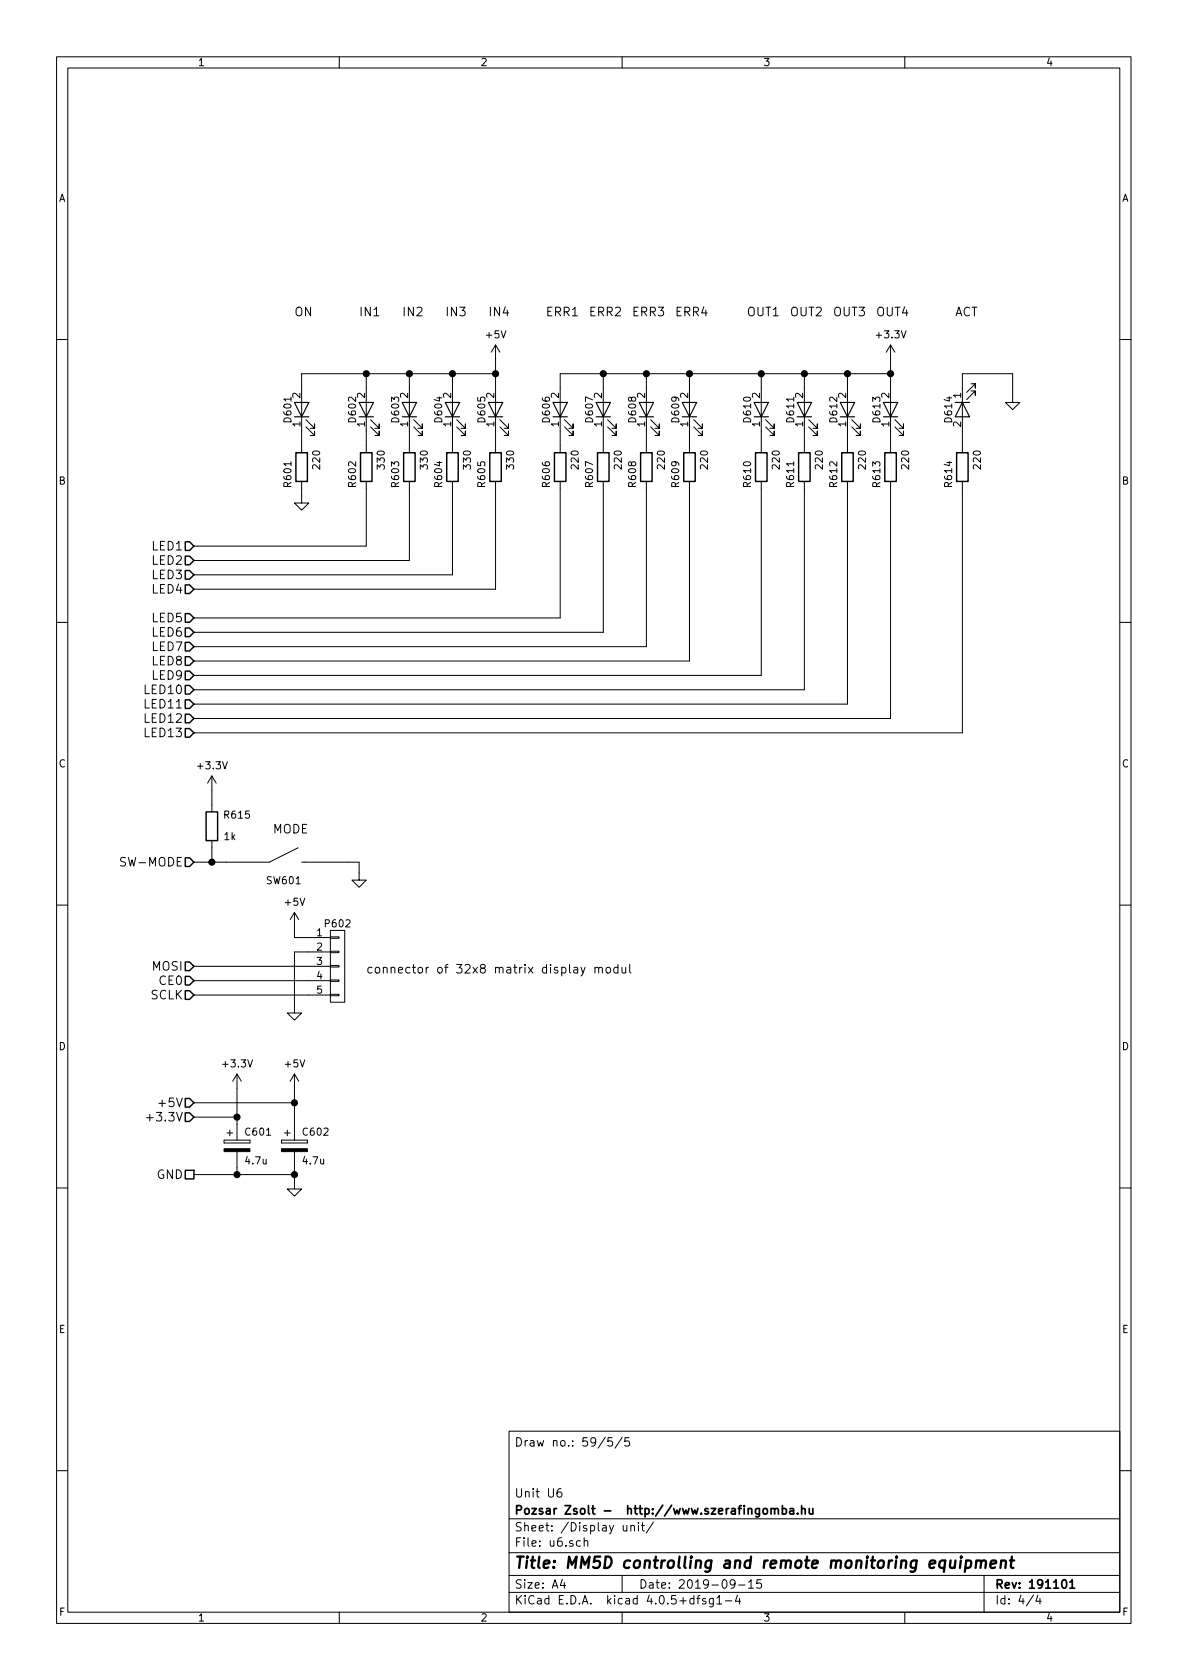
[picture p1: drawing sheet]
<svg xmlns="http://www.w3.org/2000/svg" width="210mm" height="297mm" viewBox="0 0 210 297" stroke-linecap="round" stroke-linejoin="round" font-family="sans-serif">
<g fill="none" stroke="#000" stroke-width=".18">
<path d="M10 10h190v277h-190zM12 12h186v273.1h-186zM60 10v2M110 10v2M160 10v2M10 60h2M54.1 75.5l1.5 1.5v-.8v.8h-.7M54.1 74.2l1.5 1.5v-.7v.7h-.7M64.8 66.1v13.9M65.5 75.5l1.6 1.5v-.8v.8h-.8M65.5 74.2l1.6 1.5v-.7v.7h-.8M72.4 66.1v13.9"/>
<path d="M73.2 75.5l1.5 1.5v-.8v.8h-.8M73.2 74.2l1.5 1.5v-.7v.7h-.8M80 66.1v13.9M80.8 75.5l1.5 1.5v-.8v.8h-.8M80.8 74.2l1.5 1.5v-.7v.7h-.8M87.6 61v19M87.6 66.1h-34.3v13.9M87.6 61l-.7 1.3M87.6 61l.8 1.3M88.4 75.5l1.5 1.5v-.8v.8h-.7M88.4 74.2l1.5 1.5v-.7v.7h-.7M99.8 75.5l1.5 1.5v-.8v.8h-.7"/>
<path d="M99.8 74.2l1.5 1.5v-.7v.7h-.7M106.7 66.1v13.9M107.4 75.5l1.6 1.5v-.8v.8h-.8M107.4 74.2l1.6 1.5v-.7v.7h-.8M114.3 66.1v13.9M115.1 75.5l1.5 1.5v-.8v.8h-.8M115.1 74.2l1.5 1.5v-.7v.7h-.8M121.9 66.1v13.9M122.7 75.5l1.5 1.5v-.8v.8h-.8M122.7 74.2l1.5 1.5v-.7v.7h-.8M134.6 66.1v13.9M135.4 75.5l1.5 1.5v-.8v.8h-.8"/>
<path d="M135.4 74.2l1.5 1.5v-.7v.7h-.8M142.2 66.1v13.9M143 75.5l1.5 1.5v-.8v.8h-.7M143 74.2l1.5 1.5v-.7v.7h-.7M149.9 66.1v13.9M150.6 75.5l1.5 1.5v-.8v.8h-.7M150.6 74.2l1.5 1.5v-.7v.7h-.7M157.5 66.1h-58.4v13.9M157.5 61v19M157.5 61l-.8 1.3M157.5 61l.7 1.3M158.2 75.5l1.6 1.5v-.8v.8h-.8"/>
<path d="M158.2 74.2l1.6 1.5v-.7v.7h-.8M171.7 67.9h.8v.7v-.7l-1.6 1.5M171.7 69.1h.8v.8v-.8l-1.6 1.5M179.1 71.2h-1.3l1.3 1.2 1.2-1.2h-1.2v-5.1h-8.9v13.9M198 60h2M53.3 85.1v3.8h1.3l-1.3 1.3-1.2-1.3h1.2M64.8 85.1v11.5h-30.5M72.4 85.1v14h-38.1M80 85.1v16.5h-45.7M87.6 85.1v19.1h-53.3M99.1 85.1v24.2h-64.8M106.7 85.1v26.7h-72.4"/>
<path d="M114.3 85.1v29.2h-80M121.9 85.1v31.8h-87.6M134.6 85.1v34.3h-100.3M142.2 85.1v36.9h-107.9M149.9 85.1v39.4h-115.6M157.5 85.1v41.9h-123.2M170.2 85.1v44.5h-135.9M10 110h2M198 110h2M37.5 137.2v6.3M37.5 137.2l-.8 1.3M37.5 137.2l.7 1.3"/>
<path d="M37.5 148.6v3.8M52.7 149.9l-5.1 2.5h-13.3M53.3 152.4h.7zM54 152.4h9.5v3.2h1.3l-1.3 1.3-1.3-1.3h1.3M10 160h2M34.3 170.9h24.1M34.3 173.4h24.1M34.3 175.9h24.1M52.1 161.3v4.5h6.3M52.1 161.3l-.8 1.3M52.1 161.3l.7 1.3M58.4 175.8h1.5v.3h-1.5z"/>
<path d="M58.4 173.3h1.5v.2h-1.5zM58.4 170.7h1.5v.3h-1.5zM58.4 168.2h1.5v.2h-1.5zM58.4 165.6h1.5v.3h-1.5zM58.4 164.5h2.6v12.7h-2.6zM58.4 168.3h-6.3v10.8h1.2l-1.2 1.3-1.3-1.3h1.3M102.7 171l.4 1M103.5 171l-.6 1.4-.2 .2M105.2 171.2l.1-.1a.36 .36 0 0 1 .6 .2v.7M105.2 171v1M105.9 171.3a.35 .35 0 0 1 .3-.3 .35 .35 0 0 1 .3 .3v.7M107.2 171.2l.3-.2 .4 .2 .1 .6-.2 .2h-.3l-.3-.1z"/>
<path d="M109.3 171.1a.48 .48 0 0 0-.7 .1v.7a.48 .48 0 0 0 .7 .1M109.3 170.5v1.5M110 171v.8a.38 .38 0 0 0 .6 .1M110.6 171v1M111.4 170.5v1.3l.2 .2M198 160h2M25.9 197.6h1.2M34.3 197.5h7.6M34.3 195h17.8M40.6 199.8v1M41.9 189.9v11.7M41.9 189.9l-.8 1.3"/>
<path d="M41.9 189.9l.8 1.3M50.8 199.8v1M52.1 189.9v11.7M52.1 189.9l-.8 1.3M52.1 189.9l.7 1.3M10 210h2M34.3 207.7h17.8M39.6 201.6v.5zM39.6 202.1h4.6zM39.6 201.6h4.6zM40.1 200.3h1M41.9 203.6v4.1"/>
<path d="M44.2 201.6v.5zM49.8 201.6v.5zM49.8 202.1h4.6zM49.8 201.6h4.6zM50.3 200.3h1M52.1 203.6v6.6h1.2l-1.2 1.3-1.3-1.3h1.3M54.4 201.6v.5zM198 210h2M90 253h108v32.1h-108zM107 254.1l-1.2 1.9M108.3 254.2h-.8v.7l.2-.1h.5l.1 .3v.5l-.2 .1-.6-.1M110 254.1l-1.2 1.9"/>
<path d="M111.3 254.2h-.8v.7l.2-.1h.5l.1 .3v.5l-.3 .1-.5-.1M10 260h2M90 278.5h108M90 274.5h108M90 268.5h108M99.2 263.2a.59 .59 0 0 0-.7 .6l.1 .8 .2 .1 .5-.1 .1-.5-.2-.3h-.4l-.3 .3M99.4 279.2l-.3 1.1h.9M99.8 279.8v1M102.6 272.5l-.4-.1-.3 .3 .1 .6 .2 .1 .4-.1M103.3 272.5l.2-.1 .4 .1v.9M103.3 271.9v1.5M110 278.5v3"/>
<path d="M110.2 269.7l.1 .9 .3 .1 .2-.1M110.8 269.7v1M111.6 269.8l.2-.1 .3 .1 .1 .9M111.6 269.7v1M112.9 269.2v.2M112.9 269.7v1M113.4 269.7h.6M113.6 269.2v1.3l.4 .2M115.5 269.1l-1.2 2M130 279.9l-.3 .3h-.3l-.3-.3v-.3l.2-.2 .4-.1 .2 .2a1.19 1.19 0 0 1-.2 1.2l-.4 .1M132.4 279.7l.4-.4v1.5M134.6 279.3h-.7l-.1 .7 .2-.1h.5l.2 .3-.1 .5-.2 .1-.6-.1"/>
<path d="M174 278.5v6.6M198 260h2M60 285.1v1.9M90 281.5h108M110 285.1v1.9M123.2 282.6h.6M123.8 282.1l-.4 .2v1.3M124.8 282.7a.37 .37 0 0 0-.6 .1l.1 .2 .5 .2 .1 .1-.3 .3-.4-.1M126.1 282.6v1.4l-.2 .1-.4-.1M126.1 282.7l-.4-.1-.3 .3 .1 .6 .2 .1 .4-.1M126.8 282.5l.4-.4v1.5M126.8 283.6h.8"/>
<path d="M128.3 283h1.1M130.4 282l-.4 1.1h1M130.6 280.2h1.1M130.8 282.6v1M132.4 280.8h.8M160 285.1v1.9M182.8 282l-1.3 2M183.5 282l-.3 1.1h.9M183.9 282.6v1"/>
</g>
<g fill="none" stroke="#000" stroke-width=".3">
<path d="M135 266.8l.2-.1 .4 .1 .1 .6-.1 .2-.4 .1-.2-.1zM136.3 266.8l.3-.1 .3 .1 .1 .9M136.3 266.7v1M137 266.9a.36 .36 0 0 1 .3-.2 .36 .36 0 0 1 .3 .2v.8M138.4 266.8l.4-.1 .3 .3-.2 .6h-.5M138.4 266.2v1.5M139.7 266.8h.6v.9M140.3 267.1h-.4l-.3 .2 .3 .4 .4-.1M141 267.6v.1M141.8 266.8l.2-.1 .3 .1 .1 .9M141.8 266.2v1.5M143.1 266.7l.1 .9 .3 .1 .2-.1"/>
<path d="M143.7 266.7v1M188 279.4l.1-.1a.81 .81 0 0 1 .6 .6 .81 .81 0 0 1-.3 .8l-.1 .1a.8 .8 0 0 1-.6-.6 .8 .8 0 0 1 .3-.8zM189.2 279.7l.4-.4v1.5M189.2 280.8h.8"/>
</g>
<path d="M169.9 275.9l-.2 1.3M170 275.2v.2l.1-.1-.1-.1v.2M170.9 276a.65 .65 0 0 1 .8 .1l-.1 .9a.67 .67 0 0 1-.9 .1M170.9 275.9l-.3 2M172.6 276.1a.52 .52 0 0 1 .9 .1l-.1 1M172.7 275.9l-.2 1.3M173.5 276.2a.52 .52 0 0 1 .8-.2l-.1 1.2M175.2 276.6l.9-.2v-.4l-.6-.1-.3 .3v.9l.2 .1 .5-.1M177 276.1a.52 .52 0 0 1 .9 .1l-.1 1M177.1 275.9l-.2 1.3M178.6 275.9h.7M178.9 275.2l-.2 1.7 .1 .2 .4 .1" fill="none" stroke="#000" stroke-width=".41"/>
<g fill="none" stroke="#000" stroke-width=".25">
<path d="M32.8 95.8h.7l.8 .8-.8 .7h-.7zM32.8 98.3h.7l.8 .8-.8 .8h-.7zM52.3 80h2.1v5.1h-2.1zM63.8 80h2v5.1h-2zM71.4 80h2v5.1h-2zM79 80h2v5.1h-2zM86.6 80h2v5.1h-2zM98 80h2.1v5.1h-2.1zM105.7 80h2v5.1h-2zM113.3 80h2v5.1h-2zM120.9 80h2v5.1h-2zM133.6 80h2v5.1h-2z"/>
<path d="M141.2 80h2.1v5.1h-2.1zM148.8 80h2.1v5.1h-2.1zM156.5 80h2v5.1h-2zM169.2 80h2v5.1h-2zM32.8 100.9h.7l.8 .7-.8 .8h-.7zM32.8 103.4h.7l.8 .8-.8 .7h-.7zM32.8 108.5h.7l.8 .8-.8 .7h-.7zM32.8 111h.7l.8 .8-.8 .8h-.7zM32.8 113.6h.7l.8 .7-.8 .8h-.7zM32.8 116.1h.7l.8 .8-.8 .7h-.7zM32.8 118.7h.7l.8 .7-.8 .8h-.7zM32.8 121.2h.7l.8 .8-.8 .7h-.7z"/>
<path d="M32.8 123.7h.7l.8 .8-.8 .8h-.7zM32.8 126.3h.7l.8 .7-.8 .8h-.7zM32.8 128.8h.7l.8 .8-.8 .7h-.7zM32.8 151.7h.7l.8 .7-.8 .8h-.7zM36.4 143.5h2.1v5.1h-2.1zM32.8 170.1h.7l.8 .8-.8 .7h-.7zM32.8 172.6h.7l.8 .8-.8 .8h-.7zM32.8 175.2h.7l.8 .7-.8 .8h-.7zM32.8 194.2h.7l.8 .8-.8 .7h-.7zM32.8 196.8h.7l.8 .7-.8 .8h-.7zM32.8 206.9h1.5v1.5h-1.5z"/>
</g>
<path d="M39.6 203.1h4.6v.5h-4.6zM49.8 203.1h4.6v.5h-4.6z" fill="#000" stroke="#000" stroke-width=".18"/>
<g fill="#000" stroke="#000" stroke-width=".25">
<circle cx="64.8" cy="66.1" r=".51"/>
<circle cx="72.4" cy="66.1" r=".51"/>
<circle cx="80" cy="66.1" r=".51"/>
<circle cx="87.6" cy="66.1" r=".51"/>
<circle cx="106.7" cy="66.1" r=".51"/>
<circle cx="114.3" cy="66.1" r=".51"/>
<circle cx="121.9" cy="66.1" r=".51"/>
<circle cx="134.6" cy="66.1" r=".51"/>
<circle cx="142.2" cy="66.1" r=".51"/>
<circle cx="149.9" cy="66.1" r=".51"/>
<circle cx="157.5" cy="66.1" r=".51"/>
<circle cx="37.5" cy="152.4" r=".51"/>
<circle cx="41.9" cy="197.5" r=".51"/>
<circle cx="52.1" cy="195" r=".51"/>
<circle cx="41.9" cy="207.7" r=".51"/>
<circle cx="52.1" cy="207.7" r=".51"/>
</g>
<g fill="none" stroke="#000" stroke-width=".2">
<path d="M52.1 71.2h2.5l-1.3 2.5zM52.1 73.7h2.5M63.5 71.2h2.5l-1.2 2.5zM63.5 73.7h2.5M71.1 71.2h2.6l-1.3 2.5zM71.1 73.7h2.6M78.7 71.2h2.6l-1.3 2.5zM78.7 73.7h2.6M86.4 71.2h2.5l-1.3 2.5zM86.4 73.7h2.5M97.8 71.2h2.5l-1.2 2.5zM97.8 73.7h2.5"/>
<path d="M105.4 71.2h2.5l-1.2 2.5zM105.4 73.7h2.5M113 71.2h2.6l-1.3 2.5zM113 73.7h2.6M120.6 71.2h2.6l-1.3 2.5zM120.6 73.7h2.6M133.3 71.2h2.6l-1.3 2.5zM133.3 73.7h2.6M141 71.2h2.5l-1.3 2.5zM141 73.7h2.5M148.6 71.2h2.5l-1.2 2.5zM148.6 73.7h2.5"/>
<path d="M156.2 71.2h2.5l-1.2 2.5zM156.2 73.7h2.5M168.9 71.2h2.5M170.2 71.2l1.2 2.5h-2.5z"/>
</g>
<text font-size="2.8" x="91" y="277.3">Title: MM5D controlling and remote monitoring equipment</text>
<g font-size="2.1">
<text x="52.1" y="55.9">ON</text>
<text x="63.5" y="55.9">IN1</text>
<text x="71.1" y="55.9">IN2</text>
<text x="78.7" y="55.9">IN3</text>
<text x="86.4" y="55.9">IN4</text>
<text x="96.5" y="55.9">ERR1</text>
<text x="104.1" y="55.9">ERR2</text>
<text x="111.8" y="55.9">ERR3</text>
<text x="119.4" y="55.9">ERR4</text>
<text x="132.1" y="55.9">OUT1</text>
<text x="139.7" y="55.9">OUT2</text>
<text x="147.3" y="55.9">OUT3</text>
<text x="154.9" y="55.9">OUT4</text>
<text x="168.9" y="55.9">ACT</text>
<text x="26.9" y="97.3">LED1</text>
<text x="26.9" y="99.9">LED2</text>
<text x="26.9" y="102.4">LED3</text>
<text x="26.9" y="104.9">LED4</text>
<text x="26.9" y="110">LED5</text>
<text x="26.9" y="112.6">LED6</text>
<text x="26.9" y="115.1">LED7</text>
<text x="26.9" y="117.6">LED8</text>
<text x="25.8" y="122.7">LED10</text>
<text x="25.8" y="125.3">LED11</text>
<text x="26.9" y="120.2">LED9</text>
<text x="25.8" y="127.8">LED12</text>
<text x="25.8" y="130.3">LED13</text>
<text x="48.3" y="147.4">MODE</text>
<text x="21.9" y="153.2">SW-MODE</text>
<text x="26.9" y="171.6">MOSI</text>
<text x="64.8" y="172.1">connector of 32x8 matrix display modul</text>
<text x="26.6" y="176.7">SCLK</text>
<text x="28.2" y="174.2">CE0</text>
<text x="28.5" y="195.7">+5V</text>
<text x="26.7" y="198.3">+3.3V</text>
<text x="27.6" y="208.4">GND</text>
<text x="91" y="255.8">Draw no.: 59/5/5</text>
<text x="91" y="267.8">Pozsar Zsolt - http://www.szerafingomba.hu</text>
<text x="91" y="264.8">Unit U6</text>
<text x="91" y="273.5">File: u6.sch</text>
<text x="91" y="270.8">Sheet: /Display unit/</text>
<text x="91" y="280.9">Size: A4</text>
<text x="113" y="280.9">Date: 2019-09-15</text>
<text x="176" y="280.9">Rev: 191101</text>
<text x="91" y="283.7">KiCad E.D.A. kicad 4.0.5+dfsg1-4</text>
<text x="176" y="283.7">Id: 4/4</text>
</g>
<g font-size="1.8">
<text x="35" y="11.7">1</text>
<text x="85" y="11.7">2</text>
<text x="135" y="11.7">3</text>
<text x="185" y="11.7">4</text>
<text x="10.4" y="35.7">A</text>
<text x="198.4" y="35.7">A</text>
<text x="86" y="59.8">+5V</text>
<text x="155.1" y="59.8">+3.3V</text>
<text x="53.1" y="70.4" transform="rotate(-90 53.1 70.4)">2</text>
<text x="64.5" y="70.4" transform="rotate(-90 64.5 70.4)">2</text>
<text x="72.1" y="70.4" transform="rotate(-90 72.1 70.4)">2</text>
<text x="79.8" y="70.4" transform="rotate(-90 79.8 70.4)">2</text>
<text x="87.4" y="70.4" transform="rotate(-90 87.4 70.4)">2</text>
<text x="98.8" y="70.4" transform="rotate(-90 98.8 70.4)">2</text>
<text x="106.4" y="70.4" transform="rotate(-90 106.4 70.4)">2</text>
<text x="114" y="70.4" transform="rotate(-90 114 70.4)">2</text>
<text x="121.7" y="70.4" transform="rotate(-90 121.7 70.4)">2</text>
<text x="134.4" y="70.4" transform="rotate(-90 134.4 70.4)">2</text>
<text x="142" y="70.4" transform="rotate(-90 142 70.4)">2</text>
<text x="149.6" y="70.4" transform="rotate(-90 149.6 70.4)">2</text>
<text x="157.2" y="70.4" transform="rotate(-90 157.2 70.4)">2</text>
<text x="169.9" y="70.4" transform="rotate(-90 169.9 70.4)">1</text>
<text x="51.5" y="74.5" transform="rotate(-90 51.5 74.5)">D601</text>
<text x="53.1" y="75.4" transform="rotate(-90 53.1 75.4)">1</text>
<text x="62.9" y="74.5" transform="rotate(-90 62.9 74.5)">D602</text>
<text x="64.5" y="75.4" transform="rotate(-90 64.5 75.4)">1</text>
<text x="70.6" y="74.5" transform="rotate(-90 70.6 74.5)">D603</text>
<text x="72.1" y="75.4" transform="rotate(-90 72.1 75.4)">1</text>
<text x="78.2" y="74.5" transform="rotate(-90 78.2 74.5)">D604</text>
<text x="79.8" y="75.4" transform="rotate(-90 79.8 75.4)">1</text>
<text x="85.8" y="74.5" transform="rotate(-90 85.8 74.5)">D605</text>
<text x="87.4" y="75.4" transform="rotate(-90 87.4 75.4)">1</text>
<text x="97.2" y="74.5" transform="rotate(-90 97.2 74.5)">D606</text>
<text x="98.8" y="75.4" transform="rotate(-90 98.8 75.4)">1</text>
<text x="104.9" y="74.5" transform="rotate(-90 104.9 74.5)">D607</text>
<text x="106.4" y="75.4" transform="rotate(-90 106.4 75.4)">1</text>
<text x="112.5" y="74.5" transform="rotate(-90 112.5 74.5)">D608</text>
<text x="114" y="75.4" transform="rotate(-90 114 75.4)">1</text>
<text x="120.1" y="74.5" transform="rotate(-90 120.1 74.5)">D609</text>
<text x="121.7" y="75.4" transform="rotate(-90 121.7 75.4)">1</text>
<text x="132.8" y="74.5" transform="rotate(-90 132.8 74.5)">D610</text>
<text x="134.4" y="75.4" transform="rotate(-90 134.4 75.4)">1</text>
<text x="140.4" y="74.5" transform="rotate(-90 140.4 74.5)">D611</text>
<text x="142" y="75.4" transform="rotate(-90 142 75.4)">1</text>
<text x="148" y="74.5" transform="rotate(-90 148 74.5)">D612</text>
<text x="149.6" y="75.4" transform="rotate(-90 149.6 75.4)">1</text>
<text x="155.7" y="74.5" transform="rotate(-90 155.7 74.5)">D613</text>
<text x="157.2" y="75.4" transform="rotate(-90 157.2 75.4)">1</text>
<text x="168.4" y="74.5" transform="rotate(-90 168.4 74.5)">D614</text>
<text x="169.9" y="75.4" transform="rotate(-90 169.9 75.4)">2</text>
<text x="56.6" y="82.8" transform="rotate(-90 56.6 82.8)">220</text>
<text x="68" y="82.8" transform="rotate(-90 68 82.8)">330</text>
<text x="75.6" y="82.8" transform="rotate(-90 75.6 82.8)">330</text>
<text x="83.3" y="82.8" transform="rotate(-90 83.3 82.8)">330</text>
<text x="90.9" y="82.8" transform="rotate(-90 90.9 82.8)">330</text>
<text x="102.3" y="82.8" transform="rotate(-90 102.3 82.8)">220</text>
<text x="109.9" y="82.8" transform="rotate(-90 109.9 82.8)">220</text>
<text x="117.6" y="82.8" transform="rotate(-90 117.6 82.8)">220</text>
<text x="125.2" y="82.8" transform="rotate(-90 125.2 82.8)">220</text>
<text x="137.9" y="82.8" transform="rotate(-90 137.9 82.8)">220</text>
<text x="145.5" y="82.8" transform="rotate(-90 145.5 82.8)">220</text>
<text x="153.1" y="82.8" transform="rotate(-90 153.1 82.8)">220</text>
<text x="160.7" y="82.8" transform="rotate(-90 160.7 82.8)">220</text>
<text x="173.4" y="82.8" transform="rotate(-90 173.4 82.8)">220</text>
<text x="10.4" y="85.7">B</text>
<text x="51.5" y="86" transform="rotate(-90 51.5 86)">R601</text>
<text x="62.9" y="86" transform="rotate(-90 62.9 86)">R602</text>
<text x="70.6" y="86" transform="rotate(-90 70.6 86)">R603</text>
<text x="78.2" y="86" transform="rotate(-90 78.2 86)">R604</text>
<text x="85.8" y="86" transform="rotate(-90 85.8 86)">R605</text>
<text x="97.2" y="86" transform="rotate(-90 97.2 86)">R606</text>
<text x="104.9" y="86" transform="rotate(-90 104.9 86)">R607</text>
<text x="112.5" y="86" transform="rotate(-90 112.5 86)">R608</text>
<text x="120.1" y="86" transform="rotate(-90 120.1 86)">R609</text>
<text x="132.8" y="86" transform="rotate(-90 132.8 86)">R610</text>
<text x="140.4" y="86" transform="rotate(-90 140.4 86)">R611</text>
<text x="148" y="86" transform="rotate(-90 148 86)">R612</text>
<text x="155.7" y="86" transform="rotate(-90 155.7 86)">R613</text>
<text x="168.4" y="86" transform="rotate(-90 168.4 86)">R614</text>
<text x="198.4" y="85.7">B</text>
<text x="10.4" y="135.7">C</text>
<text x="35.1" y="136">+3.3V</text>
<text x="198.4" y="135.7">C</text>
<text x="39.7" y="148.5">1k</text>
<text x="39.8" y="144.7">R615</text>
<text x="47.3" y="156.3">SW601</text>
<text x="50.5" y="160.1">+5V</text>
<text x="56" y="165.5">1</text>
<text x="57.6" y="163.9">P602</text>
<text x="56" y="168.1">2</text>
<text x="56" y="170.6">3</text>
<text x="56" y="173.1">4</text>
<text x="56" y="175.7">5</text>
<text x="10.4" y="185.7">D</text>
<text x="198.4" y="185.7">D</text>
<text x="39.6" y="188.7">+3.3V</text>
<text x="50.5" y="188.7">+5V</text>
<text x="43.5" y="200.8">C601</text>
<text x="53.7" y="200.8">C602</text>
<text x="43.5" y="205.9">4.7u</text>
<text x="53.7" y="205.9">4.7u</text>
<text x="10.4" y="235.7">E</text>
<text x="198.4" y="235.7">E</text>
<text x="10.5" y="285.7">F</text>
<text x="35" y="286.7">1</text>
<text x="85" y="286.7">2</text>
<text x="135" y="286.7">3</text>
<text x="185" y="286.7">4</text>
<text x="198.5" y="285.7">F</text>
</g>
</svg>
